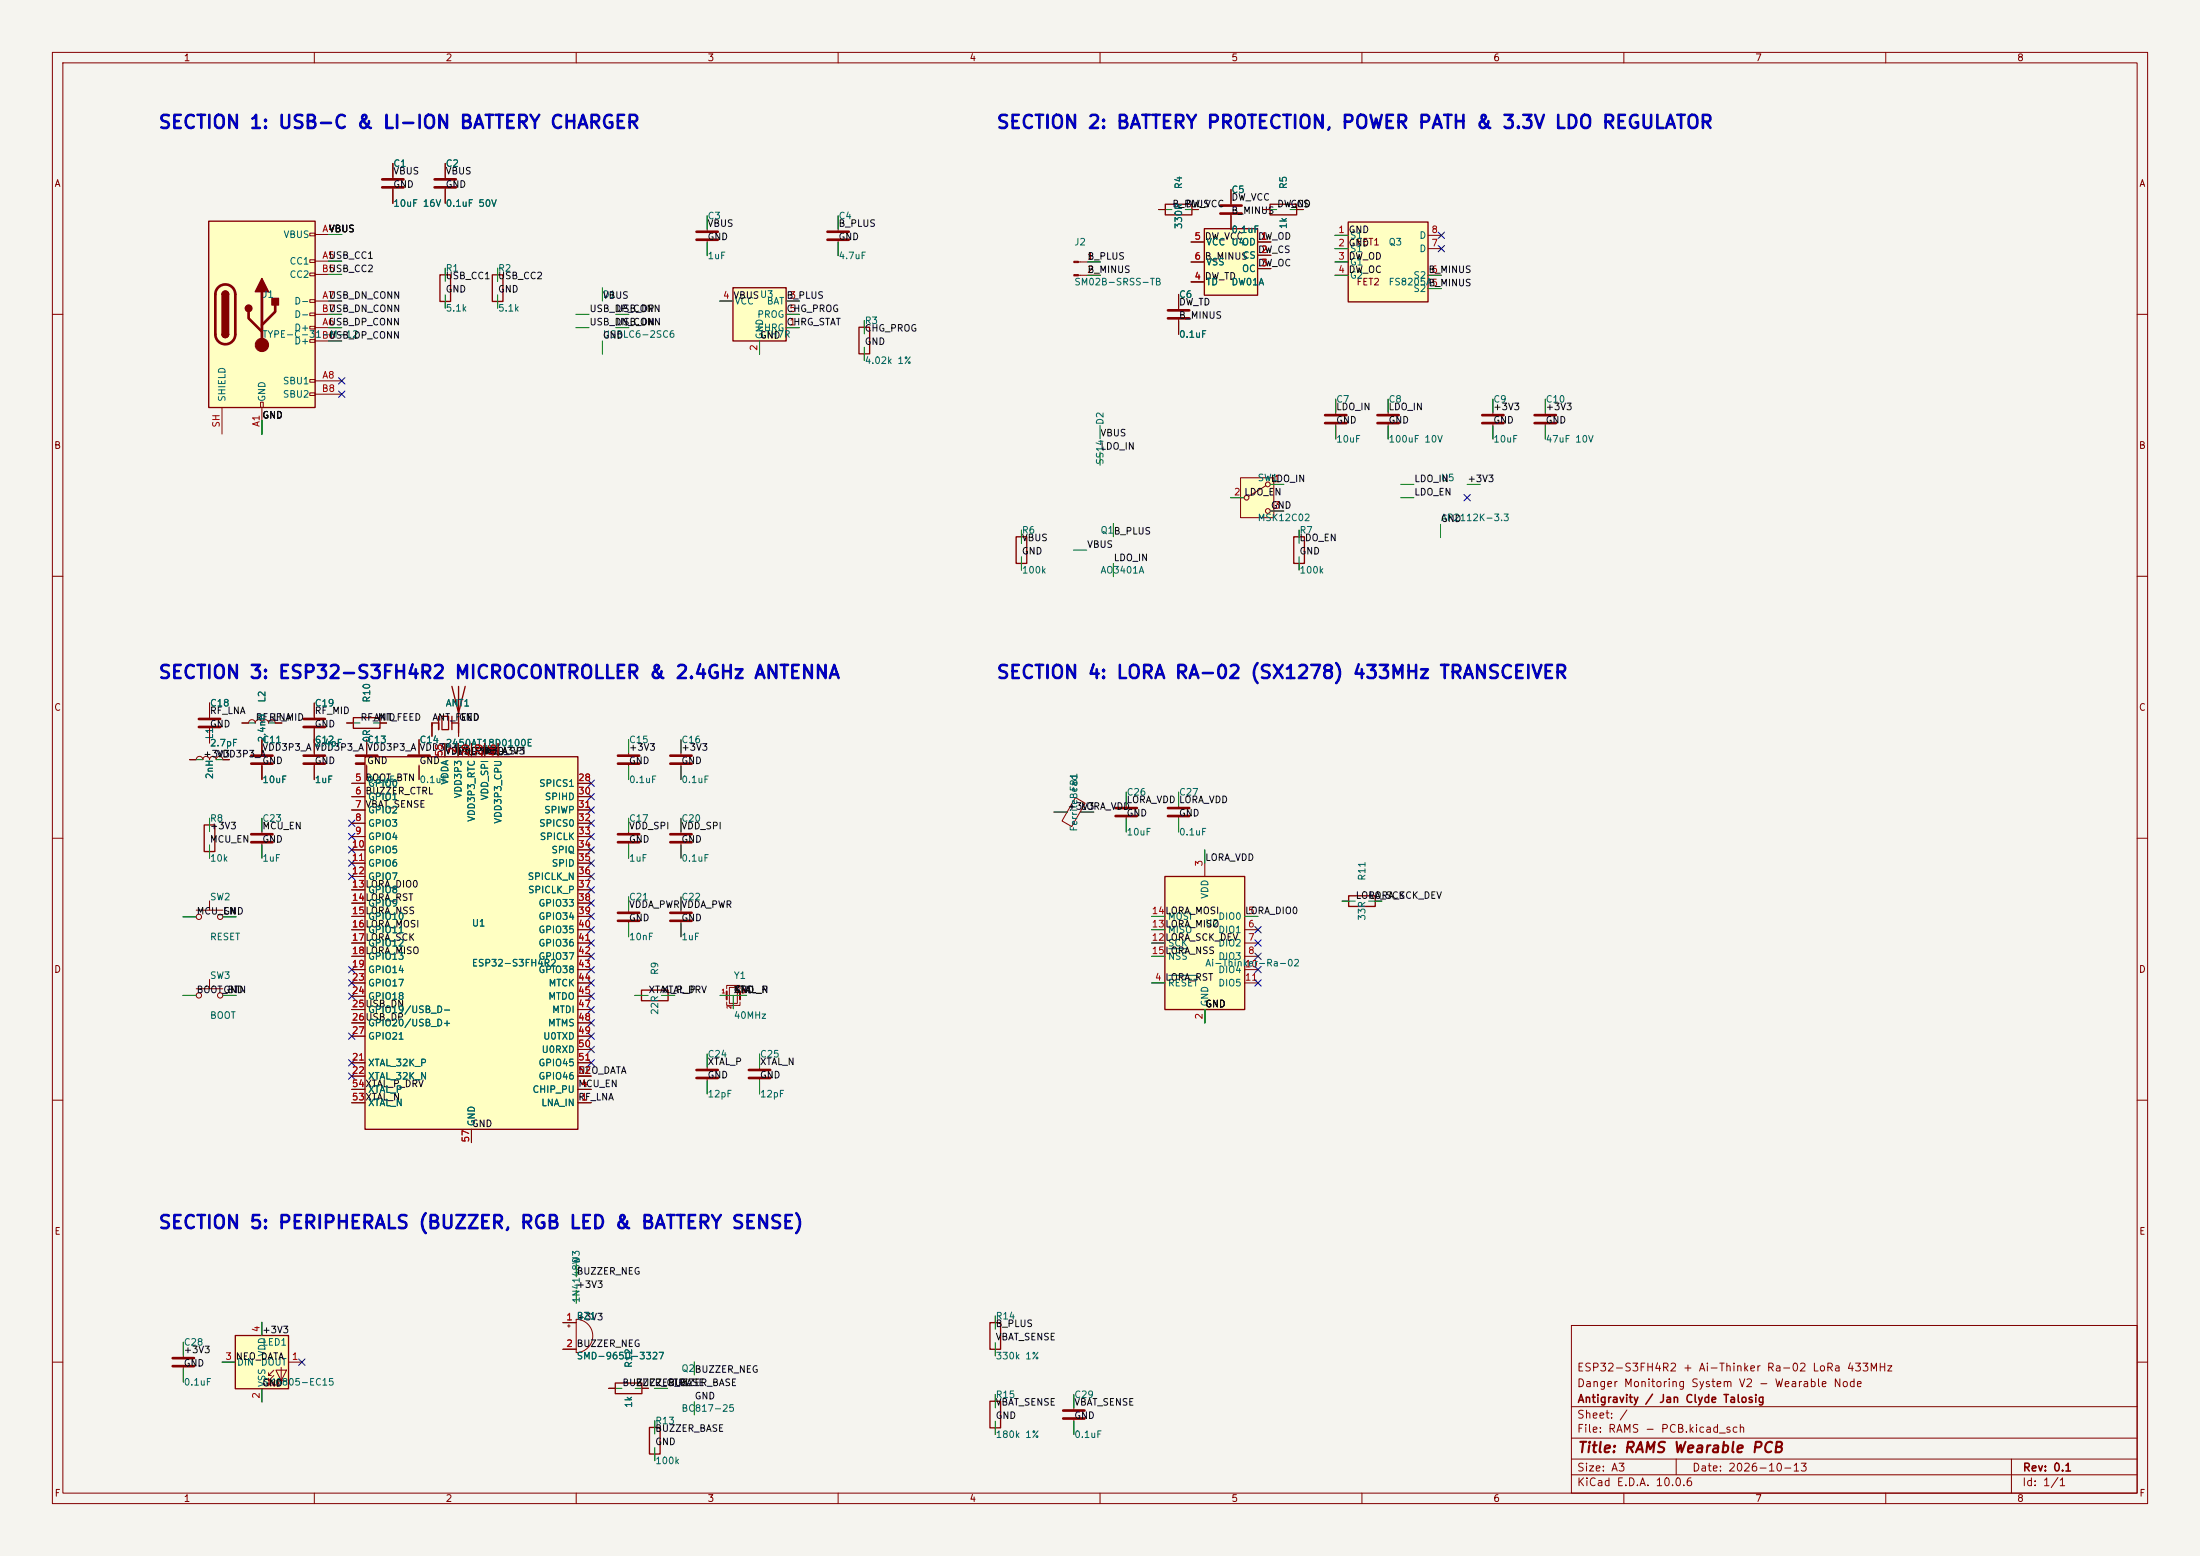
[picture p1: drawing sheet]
<svg xmlns="http://www.w3.org/2000/svg" width="420mm" height="297mm" viewBox="0 0 420 297" stroke-linecap="round" stroke-linejoin="round" font-family="sans-serif">
<path d="M0 0h420v297h-420z" fill="#f5f4ef" stroke="#f5f4ef" stroke-width=".19"/>
<g fill="none" stroke="#840000" stroke-width=".19">
<path d="M10 10h400v277h-400zM12 12h396v273h-396zM60 10v2M110 10v2M160 10v2M210 10v2M260 10v2M310 10v2M360 10v2M10 60h2M165 61.2v1.3M165 67.5v1.3"/>
<path d="M408 60h2M10 110h2M408 110h2M40 134.2v2.8M40 139v2.8M10 160h2M50 141.2v2.8M50 146v2.8M60 141.2v2.8M60 146v2.8M80 141.2v2.8M80 146v2.8"/>
<path d="M201.2 155h2.5M205.3 152.2l1.9 1.1-2.6 4.5-1.9-1.1zM206.2 155h2.6M215 151.2v2.8M215 156v2.8M408 160h2M256.2 172h1.3M262.5 172h1.3M10 210h2M408 210h2M35 256.2v2.8M300 253h108v32h-108z"/>
<path d="M10 260h2M35 261v2.8M116.2 265h1.3M122.5 265h1.3M190 266.2v1.3M190 272.5v1.3M300 278.5h108M300 274.5h108M300 268.5h108M320 278.5v3M384 278.5v6.5M408 260h2"/>
<path d="M60 285v2M110 285v2M160 285v2M210 285v2M260 285v2M300 281.5h108M310 285v2M360 285v2"/>
</g>
<path d="M38 137.2h4M38 138.8h4M48 144.2h4M48 145.8h4M58 144.2h4M58 145.8h4M78 144.2h4M78 145.8h4M213 154.2h4M213 155.8h4M33 259.2h4M33 260.8h4" fill="none" stroke="#840000" stroke-width=".51"/>
<path d="M164 62.5h2v5h-2zM257.5 171h5v2h-5zM117.5 264h5v2h-5zM189 267.5h2v5h-2z" fill="none" stroke="#840000" stroke-width=".25"/>
<path d="M44.9 254.9h10.2v10.2h-10.2z" fill="#ffffc2"/>
<g fill="none" stroke="#840000" stroke-width=".19">
<path d="M70 141.2v2.8M70 146v2.8M225 151.2v2.8M225 156v2.8M50 252.4v2.5M42.4 260h2.5M50 265.1v2.5M51.3 262.5h.5M51.3 263.6h.5M52.3 261.5l-1 1v-.5M52.3 262.5l-1 1.1v-.6M52.7 261.5h2l-1 2.1z"/>
<path d="M52.7 263.6h2M53.7 261v3.1M55.1 260h2.5"/>
</g>
<path d="M44.9 254.9h10.2v10.2h-10.2z" fill="none" stroke="#840000" stroke-width=".25"/>
<path d="M68 144.2h4M68 145.8h4M223 154.2h4M223 155.8h4" fill="none" stroke="#840000" stroke-width=".51"/>
<path d="M139.9 54.9h10.2v10.2h-10.2z" fill="#ffffc2"/>
<path d="M139.9 54.9h10.2v10.2h-10.2zM189 252.5h2v5h-2z" fill="none" stroke="#840000" stroke-width=".25"/>
<path d="M137.4 57.5h2.5M150.1 57.5h2.5M145 65.1v2.5M150.1 62.5h2.5M150.1 60h2.5M36.2 145h1.3a.64 .64 0 0 1 .6-.6 .64 .64 0 0 1 .6 .6 .64 .64 0 0 1 .7-.6 .64 .64 0 0 1 .6 .6 .64 .64 0 0 1 .6-.6 .64 .64 0 0 1 .7 .6 .64 .64 0 0 1 .6-.6 .64 .64 0 0 1 .6 .6h1.3M190 251.2v1.3M190 257.5v1.3" fill="none" stroke="#840000" stroke-width=".19"/>
<path d="M222.4 167.3h15.2v25.4h-15.2z" fill="#ffffc2"/>
<path d="M83.7 136.7v2.6v-1.3h-1.2v.6M84.4 136.7h1.2v2.6h-1.2zM86.3 131l1.2 5.1 1.3-5.1M86.3 138h1.2M86.3 136.7v2.6M87.5 131v8.9M222.4 167.3h15.2v25.4h-15.2z" fill="none" stroke="#840000" stroke-width=".25"/>
<g fill="none" stroke="#840000" stroke-width=".19">
<path d="M255 76.2v2.8M255 81v2.8M82.5 138v2.5M87.5 138v2.5M219.8 174.9h2.6M219.8 177.5h2.6M219.8 180h2.6M230 162.2v5.1M237.6 174.9h2.6M237.6 177.5h2.6M237.6 180h2.6M219.8 187.6h2.6"/>
<path d="M219.8 182.5h2.6M230 192.7v2.5M237.6 187.6h2.6M237.6 182.5h2.6M237.6 185.1h2.6M135 201.2v2.8M135 206v2.8M145 201.2v2.8M145 206v2.8M107.5 252.5h2.5M107.5 257.5h2.5M108.3 253.1h.6"/>
<path d="M108.6 252.8v.5M110 251.8a3.2 3.2 0 0 1 3.2 3.2 3.2 3.2 0 0 1-3.2 3.2zM205 266.2v2.8M205 271v2.8"/>
</g>
<path d="M223.1 186.2h5.5M223.1 181.1h3.5" fill="none" stroke="#006464" stroke-width=".19"/>
<path d="M253 79.2h4M253 80.8h4M133 204.2h4M133 205.8h4M143 204.2h4M143 205.8h4M203 269.2h4M203 270.8h4" fill="none" stroke="#840000" stroke-width=".51"/>
<path d="M69.7 144.4h40.6v71.2h-40.6z" fill="#ffffc2"/>
<path d="M84 52.5h2v5h-2zM94 52.5h2v5h-2zM67.5 137h5v2h-5zM69.7 144.4h40.6v71.2h-40.6zM122.5 189h5v2h-5z" fill="none" stroke="#840000" stroke-width=".25"/>
<g fill="none" stroke="#840000" stroke-width=".19">
<path d="M85 51.2v1.3M85 57.5v1.3M95 51.2v1.3M95 57.5v1.3M135 41.2v2.8M135 46v2.8M265 76.2v2.8M285 76.2v2.8M295 76.2v2.8M265 81v2.8M285 81v2.8M295 81v2.8"/>
<path d="M66.2 138h1.3M72.5 138h1.3M67.1 149.5h2.6M67.1 152.1h2.6M67.1 154.6h2.6M67.1 157.1h2.6M67.1 159.7h2.6M84.9 141.9v2.5M87.5 141.9v2.5M90 141.9v2.5M92.5 141.9v2.5M95.1 141.9v2.5"/>
<path d="M110.3 149.5h2.6M110.3 152.1h2.6M110.3 154.6h2.6M110.3 157.1h2.6M110.3 159.7h2.6M67.1 167.3h2.6M67.1 162.2h2.6M67.1 164.8h2.6M67.1 169.8h2.6M67.1 172.4h2.6M67.1 174.9h2.6M67.1 177.5h2.6"/>
<path d="M67.1 180h2.6M110.3 167.3h2.6M110.3 162.2h2.6M110.3 164.8h2.6M110.3 169.8h2.6M110.3 172.4h2.6M110.3 174.9h2.6M110.3 177.5h2.6M110.3 180h2.6M120 171.2v2.8M120 176v2.8M130 171.2v2.8"/>
<path d="M130 176v2.8M67.1 190.2h2.6M67.1 182.5h2.6M67.1 185.1h2.6M67.1 187.6h2.6M67.1 192.7h2.6M67.1 195.2h2.6M67.1 197.8h2.6M110.3 190.2h2.6M110.3 182.5h2.6M110.3 185.1h2.6M110.3 187.6h2.6"/>
<path d="M110.3 192.7h2.6M110.3 195.2h2.6M110.3 197.8h2.6M121.2 190h1.3M127.5 190h1.3M137.5 190h1.2M138.7 188.7v-.6h2.6v.6M138.7 191.3v.6h2.6v-.6M139.2 188.5h1.6v3h-1.6zM140 191.9v.6M141.3 190h1.2M67.1 202.9h2.6"/>
<path d="M67.1 210.5h2.6M67.1 207.9h2.6M67.1 205.4h2.6M90 215.6v2.5M110.3 202.9h2.6M110.3 210.5h2.6M110.3 207.9h2.6M110.3 205.4h2.6M110.3 200.3h2.6"/>
</g>
<path d="M133 44.2h4M133 45.8h4M263 79.2h4M283 79.2h4M293 79.2h4M263 80.8h4M283 80.8h4M293 80.8h4M118 174.2h4M118 175.8h4M128 174.2h4M128 175.8h4" fill="none" stroke="#840000" stroke-width=".51"/>
<path d="M138.7 189.2v1.6M141.3 189.2v1.6" fill="none" stroke="#840000" stroke-width=".38"/>
<path d="M229.9 43.6h10.2v12.7h-10.2z" fill="#ffffc2"/>
<path d="M229.9 43.6h10.2v12.7h-10.2z" fill="none" stroke="#840000" stroke-width=".25"/>
<path d="M227.4 46.2h2.5M227.4 53.8h2.5M227.4 50h2.5M240.1 46.2h2.5M240.1 48.7h2.5M240.1 51.3h2.5M120 156.2v2.8M130 156.2v2.8M120 161v2.8M130 161v2.8" fill="none" stroke="#840000" stroke-width=".19"/>
<path d="M118 159.2h4M128 159.2h4M118 160.8h4M128 160.8h4" fill="none" stroke="#840000" stroke-width=".51"/>
<path d="M257.4 42.4h15.2v15.2h-15.2z" fill="#ffffc2"/>
<path d="M222.5 39h5v2h-5zM257.4 42.4h15.2v15.2h-15.2z" fill="none" stroke="#840000" stroke-width=".25"/>
<g fill="none" stroke="#840000" stroke-width=".19">
<path d="M221.2 40h1.3M227.5 40h1.3M254.8 44.9h2.6M254.8 47.5h2.6M254.8 50h2.6M254.8 52.5h2.6M272.6 44.9h2.6M272.6 47.5h2.6M272.6 52.5h2.6M272.6 55.1h2.6M34.9 190h2.6M37.5 188.7h5"/>
<path d="M40 187v1.7M42.5 190h2.6"/>
<circle cx="38" cy="190" r=".51"/>
<circle cx="42" cy="190" r=".51"/>
</g>
<path d="M236.8 91.2h6.4v7.6h-6.4z" fill="#ffffc2"/>
<g fill="none" stroke="#840000" stroke-width=".19">
<path d="M75 31.2v2.8M75 36v2.8M235 36.2v2.8M235 41v2.8M241.2 40h1.3M247.5 40h1.3M234.9 95h2.6M236.8 91.2h6.4v7.6h-6.4zM241.7 92.7l-3.4 2M242.5 92.5h2.6M242.5 97.5h2.6M195 101.2v1.3"/>
<path d="M195 107.5v1.3M60 134.2v2.8M60 139v2.8M130 141.2v2.8M130 146v2.8"/>
<circle cx="238" cy="95" r=".46"/>
<circle cx="242" cy="92.5" r=".46"/>
<circle cx="242" cy="97.5" r=".46"/>
</g>
<path d="M73 34.2h4M73 35.8h4M233 39.2h4M233 40.8h4M58 137.2h4M58 138.8h4M128 144.2h4M128 145.8h4" fill="none" stroke="#840000" stroke-width=".51"/>
<path d="M242.5 39h5v2h-5zM194 102.5h2v5h-2z" fill="none" stroke="#840000" stroke-width=".25"/>
<path d="M39.8 42.2h20.4v35.6h-20.4z" fill="#ffffc2"/>
<g fill="none" stroke="#840000" stroke-width=".19">
<path d="M75 31.2v2.8M75 36v2.8M85 31.2v2.8M85 36v2.8M235 36.2v2.8M59.1 44.5h1.1v.5h-1.1zM59.1 49.6h1.1v.5h-1.1zM59.1 52.1h1.1v.5h-1.1zM59.1 57.2h1.1v.5h-1.1zM59.1 59.7h1.1v.6h-1.1zM60.2 44.8h5M60.2 49.8h5"/>
<path d="M60.2 57.5h5M60.2 52.4h5M160 41.2v2.8M160 46v2.8M205.9 50h4.2M205.9 52.5h4.2M221.2 40h1.3M225 56.2v2.8M227.4 50h2.5M227.4 46.2h2.5M227.4 53.8h2.5M227.5 40h1.3"/>
<path d="M235 41v2.8M240.1 46.2h2.5M240.1 48.7h2.5M240.1 51.3h2.5M241.2 40h1.3M247.5 40h1.3M42.4 77.8v5.1M49.7 76.8h.6v1h-.6zM50 77.8v5.1M59.1 62.3h1.1v.5h-1.1zM59.1 64.8h1.1v.5h-1.1zM59.1 72.4h1.1v.6h-1.1z"/>
<path d="M59.1 75h1.1v.5h-1.1zM60.2 62.5h5M60.2 72.7h5M60.2 65.1h5M60.2 60h5M60.2 75.2h5M225 61v2.8M248 101.2v1.3M248 107.5v1.3M40 134.2v2.8M40 139v2.8M46.2 138h1.3a.64 .64 0 0 1 .6-.6 .64 .64 0 0 1 .6 .6 .64 .64 0 0 1 .7-.6 .64 .64 0 0 1 .6 .6 .64 .64 0 0 1 .6-.6 .64 .64 0 0 1 .7 .6 .64 .64 0 0 1 .6-.6 .64 .64 0 0 1 .6 .6h1.3"/>
<path d="M60 134.2v2.8M60 139v5M66.2 138h1.3M72.5 138h1.3M82.5 138v2.5M87.5 138v2.5M36.2 145h1.3M40 156.2v1.3M42.5 145h1.3M50 141.2v2.8M50 146v2.8M50 156.2v2.8"/>
<path d="M60 146v2.8M67.1 149.5h2.6M67.1 152.1h2.6M67.1 154.6h2.6M67.1 157.1h2.6M67.1 159.7h2.6M70 141.2v2.8M70 146v2.8M80 141.2v2.8M80 146v2.8M84.9 141.9v2.5M87.5 141.9v2.5"/>
<path d="M90 141.9v2.5M92.5 141.9v2.5M95.1 141.9v2.5M110.3 149.5h2.6M110.3 152.1h2.6M110.3 154.6h2.6M110.3 157.1h2.6M110.3 159.7h2.6M120 141.2v2.8M120 146v2.8M34.9 175h2.6M37.5 173.7h5"/>
<path d="M40 162.5v1.3M40 172v1.7M42.5 175h2.6M50 161v2.8M67.1 167.3h2.6M67.1 162.2h2.6M67.1 164.8h2.6M67.1 169.8h2.6M67.1 172.4h2.6M67.1 174.9h2.6M67.1 177.5h2.6M67.1 180h2.6"/>
<path d="M110.3 167.3h2.6M110.3 162.2h2.6M110.3 164.8h2.6M110.3 169.8h2.6M110.3 172.4h2.6M110.3 174.9h2.6M110.3 177.5h2.6M110.3 180h2.6M67.1 190.2h2.6M67.1 182.5h2.6M67.1 185.1h2.6M67.1 187.6h2.6"/>
<path d="M67.1 192.7h2.6M67.1 195.2h2.6M67.1 197.8h2.6M110.3 190.2h2.6M110.3 182.5h2.6M110.3 185.1h2.6M110.3 187.6h2.6M110.3 192.7h2.6M110.3 195.2h2.6M110.3 197.8h2.6M67.1 202.9h2.6M67.1 210.5h2.6"/>
<path d="M67.1 207.9h2.6M67.1 205.4h2.6M90 215.6v2.5M110.3 202.9h2.6M110.3 210.5h2.6M110.3 207.9h2.6M110.3 205.4h2.6M110.3 200.3h2.6M107.5 252.5h2.5M107.5 257.5h2.5M116.2 265h1.3M122.5 265h1.3"/>
<path d="M125 271.2v1.3M125 277.5v1.3"/>
<circle cx="38" cy="175" r=".51"/>
<circle cx="42" cy="175" r=".51"/>
</g>
<path d="M39.8 42.2h20.4v35.6h-20.4zM42.4 56.2a.64 .64 0 0 1 .6-.6 .64 .64 0 0 1 .6 .6M42.4 63.8a.64 .64 0 0 0 .6 .6 .64 .64 0 0 0 .6-.6M247 102.5h2v5h-2zM39 157.5h2v5h-2zM124 272.5h2v5h-2z" fill="none" stroke="#840000" stroke-width=".25"/>
<g fill="none" stroke="#840000" stroke-width=".51">
<path d="M83 34.2h4M83 35.8h4M41.7 54.9a1.9 1.9 0 0 1 2-.5 1.9 1.9 0 0 1 1.2 1.8v7.6a1.9 1.9 0 0 1-1.9 1.9 1.9 1.9 0 0 1-1.9-1.9v-7.8l.2-.6zM47.5 59.5v1.3l2.5 2.5M50 55.7v10.1M52.5 58.2v1.3l-2.5 2.5M158 44.2h4M158 45.8h4M223 59.2h4M223 60.8h4M48 159.2h4M118 144.2h4"/>
<path d="M118 145.8h4M48 160.8h4"/>
</g>
<g fill="#840000" stroke="#840000" stroke-width=".25">
<path d="M42.4 56.2h1.2v7.6h-1.2z"/>
<path d="M42.6 55.7a.63 .63 0 0 1 .7-.1 .63 .63 0 0 1 .3 .6h-1.2z"/>
<path d="M42.4 63.8h1.2a.64 .64 0 0 1-.6 .6 .64 .64 0 0 1-.6-.6z"/>
<path d="M50 53.1l1.3 2.6h-2.6z"/>
<path d="M51.9 57h1.3v1.2h-1.3z"/>
<circle cx="47.5" cy="58.9" r=".63"/>
</g>
<g fill="#840000" stroke="#840000" stroke-width=".19">
<path d="M205 49.9h.9v.2h-.9z"/>
<path d="M205 52.4h.9v.3h-.9z"/>
<circle cx="50" cy="65.8" r="1.27"/>
</g>
<g fill="none" stroke="#009600" stroke-width=".19">
<path d="M75 31.2v2.5M75 36.3v2.5M85 31.2v2.5M85 36.3v2.5M235 36.2v2.5M62.7 44.8h2.5M62.7 49.8h2.5M62.7 57.5h2.5M62.7 52.4h2.5M85 51.2v2.5M85 56.3v2.5M95 51.2v2.5"/>
<path d="M95 56.3v2.5M115 54.9v2.6M135 41.2v2.5M135 46.3v2.5M137.4 57.5h2.5M150.1 57.5h2.5M160 41.2v2.5M160 46.3v2.5M207.5 50h2.6M207.5 52.5h2.6M221.2 40h2.5M225 56.2v2.5"/>
<path d="M226.3 40h2.5M227.4 53.8h2.5M227.4 46.2h2.5M227.4 50h2.5M235 41.3v2.5M240.1 51.3h2.5M240.1 46.2h2.5M240.1 48.7h2.5M241.2 40h2.5M246.3 40h2.5M254.8 50h2.6M254.8 52.5h2.6"/>
<path d="M254.8 44.9h2.6M254.8 47.5h2.6M272.6 52.5h2.6M272.6 55.1h2.6M62.7 65.1h2.5M62.7 62.5h2.5M62.7 60h2.5M109.9 62.5h2.6M109.9 60h2.6M115 65.1v2.5M117.5 62.5h2.6M117.5 60h2.6"/>
<path d="M145 65.1v2.5M150.1 62.5h2.5M150.1 60h2.5M165 61.2v2.5M165 66.3v2.5M225 61.3v2.5M255 76.2v2.5M265 76.2v2.5M285 76.2v2.5M295 76.2v2.5M50 80.3v2.6M210 81.2v2.5"/>
<path d="M210 86.3v2.5M212.5 99.9v2.6M234.9 95h2.6M242.5 92.5h2.6M242.5 97.5h2.6M255 81.3v2.5M265 81.3v2.5M267.4 92.5h2.5M267.4 95h2.5M280.1 92.5h2.5M285 81.3v2.5M295 81.3v2.5"/>
<path d="M195 101.2v2.5M195 106.3v2.5M204.9 105h2.6M212.5 107.5v2.6M248 101.2v2.5M248 106.3v2.5M275 100.1v2.5M40 134.2v2.5M40 139.3v2.5M46.2 138h2.5M51.3 138h2.5M60 134.2v2.5"/>
<path d="M60 139.3v4.4M66.2 138h2.5M71.3 138h2.5M82.5 138v2.5M87.5 138v2.5M36.2 145h2.5M40 156.2v2.5M41.3 145h2.5M50 141.2v2.5M50 146.3v2.5M50 156.2v2.5M60 146.3v2.5"/>
<path d="M67.1 149.5h2.6M67.1 152.1h2.6M67.1 154.6h2.6M70 141.2v2.5M70 146.3v2.5M80 141.2v2.5M80 146.3v2.5M84.9 141.9v2.5M87.5 141.9v2.5M90 141.9v2.5M92.5 141.9v2.5M95.1 141.9v2.5"/>
<path d="M120 141.2v2.5M120 146.3v2.5M120 156.2v2.5M130 141.2v2.5M130 146.3v2.5M130 156.2v2.5M201.2 155h2.5M206.3 155h2.5M215 151.2v2.5M215 156.3v2.5M225 151.2v2.5M225 156.3v2.5"/>
<path d="M34.9 175h2.6M40 161.3v2.5M42.5 175h2.6M50 161.3v2.5M67.1 174.9h2.6M67.1 180h2.6M67.1 177.5h2.6M67.1 172.4h2.6M67.1 169.8h2.6M120 161.3v2.5M120 171.2v2.5M120 176.3v2.5"/>
<path d="M130 161.3v2.5M130 171.2v2.5M130 176.3v2.5M219.8 174.9h2.6M219.8 180h2.6M219.8 177.5h2.6M230 162.2v2.6M237.6 174.9h2.6M256.2 172h2.5M261.3 172h2.5M34.9 190h2.6M42.5 190h2.6"/>
<path d="M67.1 182.5h2.6M67.1 192.7h2.6M67.1 195.2h2.6M121.2 190h2.5M126.3 190h2.5M137.5 190h5M140 190v2.5M219.8 187.6h2.6M219.8 182.5h2.6M230 192.7v2.5M67.1 210.5h2.6M67.1 207.9h2.6"/>
<path d="M90 215.6v2.5M110.3 210.5h2.6M110.3 207.9h2.6M110.3 205.4h2.6M135 201.2v2.5M135 206.3v2.5M145 201.2v2.5M145 206.3v2.5M35 256.2v2.5M50 252.4v2.5M107.5 252.5h2.5M107.5 257.5h2.5"/>
<path d="M110 241.2v2.5M110 246.3v2.5M132.5 259.9v2.6M190 251.2v2.5M190 256.3v2.5M35 261.3v2.5M42.4 260h2.5M50 265.1v2.5M116.2 265h2.5M121.3 265h2.5M124.9 265h2.6M125 271.2v2.5"/>
<path d="M125 276.3v2.5M132.5 267.5v2.6M190 266.2v2.5M190 271.3v2.5M205 266.2v2.5M205 271.3v2.5"/>
</g>
<g fill="none" stroke="#000084" stroke-width=".19">
<path d="M274.6 46.9l1.2 1.2M274.6 44.3l1.2 1.2M275.8 46.9l-1.2 1.2M275.8 44.3l-1.2 1.2M64.6 74.6l1.2 1.2M64.6 72.1l1.2 1.2M65.8 74.6l-1.2 1.2M65.8 72.1l-1.2 1.2M279.5 94.4l1.2 1.2M280.7 94.4l-1.2 1.2M66.5 156.5l1.2 1.2M66.5 159.1l1.2 1.2"/>
<path d="M67.7 156.5l-1.2 1.2M67.7 159.1l-1.2 1.2M112.3 159.1l1.2 1.2M112.3 151.5l1.2 1.2M112.3 154l1.2 1.2M112.3 156.5l1.2 1.2M112.3 148.9l1.2 1.2M113.5 159.1l-1.2 1.2M113.5 156.5l-1.2 1.2M113.5 151.5l-1.2 1.2M113.5 154l-1.2 1.2M113.5 148.9l-1.2 1.2"/>
<path d="M66.5 161.6l1.2 1.2M66.5 164.2l1.2 1.2M66.5 166.7l1.2 1.2M67.7 161.6l-1.2 1.2M67.7 164.2l-1.2 1.2M67.7 166.7l-1.2 1.2M112.3 174.3l1.2 1.2M112.3 161.6l1.2 1.2M112.3 176.9l1.2 1.2M112.3 179.4l1.2 1.2M112.3 166.7l1.2 1.2M112.3 164.2l1.2 1.2"/>
<path d="M112.3 169.2l1.2 1.2M112.3 171.8l1.2 1.2M113.5 174.3l-1.2 1.2M113.5 161.6l-1.2 1.2M113.5 176.9l-1.2 1.2M113.5 179.4l-1.2 1.2M113.5 166.7l-1.2 1.2M113.5 164.2l-1.2 1.2M113.5 169.2l-1.2 1.2M113.5 171.8l-1.2 1.2M239.6 176.9l1.2 1.2M239.6 179.4l1.2 1.2"/>
<path d="M240.8 176.9l-1.2 1.2M240.8 179.4l-1.2 1.2M66.5 184.5l1.2 1.2M66.5 187l1.2 1.2M66.5 189.6l1.2 1.2M66.5 197.2l1.2 1.2M67.7 184.5l-1.2 1.2M67.7 187l-1.2 1.2M67.7 189.6l-1.2 1.2M67.7 197.2l-1.2 1.2M112.3 181.9l1.2 1.2M112.3 199.7l1.2 1.2"/>
<path d="M112.3 189.6l1.2 1.2M112.3 187l1.2 1.2M112.3 192.1l1.2 1.2M112.3 194.6l1.2 1.2M112.3 197.2l1.2 1.2M112.3 184.5l1.2 1.2M113.5 181.9l-1.2 1.2M113.5 199.7l-1.2 1.2M113.5 189.6l-1.2 1.2M113.5 187l-1.2 1.2M113.5 192.1l-1.2 1.2M113.5 194.6l-1.2 1.2"/>
<path d="M113.5 197.2l-1.2 1.2M113.5 184.5l-1.2 1.2M239.6 181.9l1.2 1.2M239.6 184.5l1.2 1.2M239.6 187l1.2 1.2M240.8 181.9l-1.2 1.2M240.8 184.5l-1.2 1.2M240.8 187l-1.2 1.2M66.5 202.3l1.2 1.2M66.5 204.8l1.2 1.2M67.7 204.8l-1.2 1.2M67.7 202.3l-1.2 1.2"/>
<path d="M112.3 202.3l1.2 1.2M113.5 202.3l-1.2 1.2M57 259.4l1.2 1.2M58.2 259.4l-1.2 1.2"/>
</g>
<g font-size="2.5" fill="#0000c2">
<text x="30.1" y="25.2">SECTION 1: USB-C &amp; LI-ION BATTERY CHARGER</text>
<text x="190.1" y="25.2">SECTION 2: BATTERY PROTECTION, POWER PATH &amp; 3.3V LDO REGULATOR</text>
<text x="30.1" y="130.2">SECTION 3: ESP32-S3FH4R2 MICROCONTROLLER &amp; 2.4GHz ANTENNA</text>
<text x="190.1" y="130.2">SECTION 4: LORA RA-02 (SX1278) 433MHz TRANSCEIVER</text>
<text x="30.1" y="235.2">SECTION 5: PERIPHERALS (BUZZER, RGB LED &amp; BATTERY SENSE)</text>
</g>
<text font-size="2" fill="#840000" x="301" y="277.8">Title: RAMS Wearable PCB</text>
<g font-size="1.5" fill="#840000">
<text x="300.9" y="262.1">ESP32-S3FH4R2 + Ai-Thinker Ra-02 LoRa 433MHz</text>
<text x="300.9" y="265.1">Danger Monitoring System V2 - Wearable Node</text>
<text x="301" y="268.1">Antigravity / Jan Clyde Talosig</text>
<text x="300.9" y="273.8">File: RAMS - PCB.kicad_sch</text>
<text x="300.9" y="271.1">Sheet: /</text>
<text x="300.9" y="281.2">Size: A3</text>
<text x="322.9" y="281.2">Date: 2026-10-13</text>
<text x="386" y="281.2">Rev: 0.1</text>
<text x="300.9" y="284">KiCad E.D.A. 10.0.6</text>
<text x="385.9" y="284">Id: 1/1</text>
</g>
<g font-size="1.3" fill="#840000">
<text x="35" y="12">1</text>
<text x="85" y="12">2</text>
<text x="135" y="12">3</text>
<text x="185" y="12">4</text>
<text x="235" y="12">5</text>
<text x="285" y="12">6</text>
<text x="335" y="12">7</text>
<text x="385" y="12">8</text>
<text x="10.3" y="36">A</text>
<text x="408.3" y="36">A</text>
<text x="258.9" y="47.2">FET1</text>
<text x="258.9" y="54.8">FET2</text>
<text x="10.2" y="86">B</text>
<text x="408.2" y="86">B</text>
<text x="10.2" y="136">C</text>
<text x="408.2" y="136">C</text>
<text x="10.2" y="186">D</text>
<text x="408.2" y="186">D</text>
<text x="10.3" y="236">E</text>
<text x="408.3" y="236">E</text>
<text x="10.3" y="286">F</text>
<text x="35" y="287">1</text>
<text x="85" y="287">2</text>
<text x="135" y="287">3</text>
<text x="185" y="287">4</text>
<text x="235" y="287">5</text>
<text x="285" y="287">6</text>
<text x="335" y="287">7</text>
<text x="385" y="287">8</text>
<text x="408.3" y="286">F</text>
</g>
<g font-size="1.3" fill="#0f0f0f">
<text x="75" y="33.6">VBUS</text>
<text x="85" y="33.6">VBUS</text>
<text x="75" y="36.1">GND</text>
<text x="85" y="36.1">GND</text>
<text x="223.7" y="39.9">B_PLUS</text>
<text x="226.2" y="39.9">DW_VCC</text>
<text x="235" y="38.6">DW_VCC</text>
<text x="235" y="41.1">B_MINUS</text>
<text x="243.7" y="39.9">DW_CS</text>
<text x="246.2" y="39.9">GND</text>
<text x="62.7" y="44.6">VBUS</text>
<text x="135" y="46.1">GND</text>
<text x="135" y="43.6">VBUS</text>
<text x="160" y="46.1">GND</text>
<text x="160" y="43.6">B_PLUS</text>
<text x="240.1" y="46.1">DW_OD</text>
<text x="62.7" y="52.3">USB_CC2</text>
<text x="62.7" y="49.7">USB_CC1</text>
<text x="85" y="53.6">USB_CC1</text>
<text x="95" y="53.6">USB_CC2</text>
<text x="207.5" y="52.4">B_MINUS</text>
<text x="207.5" y="49.9">B_PLUS</text>
<text x="240.1" y="48.6">DW_CS</text>
<text x="240.1" y="51.1">DW_OC</text>
<text x="272.6" y="52.4">B_MINUS</text>
<text x="62.7" y="57.3">USB_DN_CONN</text>
<text x="62.7" y="59.9">USB_DN_CONN</text>
<text x="85" y="56.1">GND</text>
<text x="95" y="56.1">GND</text>
<text x="112.4" y="59.9">USB_DP_CONN</text>
<text x="115" y="57.3">VBUS</text>
<text x="117.5" y="59.9">USB_DP</text>
<text x="150.1" y="57.3">B_PLUS</text>
<text x="150.1" y="59.9">CHG_PROG</text>
<text x="225" y="58.6">DW_TD</text>
<text x="272.6" y="55">B_MINUS</text>
<text x="62.7" y="62.4">USB_DP_CONN</text>
<text x="62.7" y="65">USB_DP_CONN</text>
<text x="112.4" y="62.4">USB_DN_CONN</text>
<text x="115" y="65">GND</text>
<text x="117.5" y="62.4">USB_DN</text>
<text x="145" y="65">GND</text>
<text x="150.1" y="62.4">CHRG_STAT</text>
<text x="165" y="63.6">CHG_PROG</text>
<text x="225" y="61.1">B_MINUS</text>
<text x="165" y="66.1">GND</text>
<text x="50" y="80.2">GND</text>
<text x="210" y="83.6">VBUS</text>
<text x="255" y="81.1">GND</text>
<text x="255" y="78.6">LDO_IN</text>
<text x="265" y="81.1">GND</text>
<text x="265" y="78.6">LDO_IN</text>
<text x="285" y="81.1">GND</text>
<text x="285" y="78.6">+3V3</text>
<text x="295" y="81.1">GND</text>
<text x="295" y="78.6">+3V3</text>
<text x="210" y="86.1">LDO_IN</text>
<text x="237.4" y="94.9">LDO_EN</text>
<text x="242.5" y="92.3">LDO_IN</text>
<text x="269.9" y="92.3">LDO_IN</text>
<text x="269.9" y="94.9">LDO_EN</text>
<text x="280.1" y="92.3">+3V3</text>
<text x="242.5" y="97.4">GND</text>
<text x="275" y="100">GND</text>
<text x="195" y="106.1">GND</text>
<text x="195" y="103.6">VBUS</text>
<text x="207.4" y="104.9">VBUS</text>
<text x="212.5" y="107.4">LDO_IN</text>
<text x="248" y="106.1">GND</text>
<text x="248" y="103.6">LDO_EN</text>
<text x="40" y="136.6">RF_LNA</text>
<text x="48.7" y="137.9">RF_LNA</text>
<text x="51.2" y="137.9">RF_MID</text>
<text x="60" y="136.6">RF_MID</text>
<text x="68.7" y="137.9">RF_MID</text>
<text x="71.2" y="137.9">ANT_FEED</text>
<text x="82.4" y="137.9">ANT_FEED</text>
<text x="87.5" y="137.9">GND</text>
<text x="40" y="139.1">GND</text>
<text x="50" y="143.6">VDD3P3_A VDD3P3_A VDD3P3_A VDD3P3_A</text>
<text x="60" y="139.1">GND</text>
<text x="120" y="143.6">+3V3</text>
<text x="130" y="143.6">+3V3</text>
<text x="38.7" y="144.9">+3V3</text>
<text x="41.2" y="144.9">VDD3P3_A</text>
<text x="50" y="146.1">GND</text>
<text x="60" y="146.1">GND</text>
<text x="70" y="146.1">GND</text>
<text x="80" y="146.1">GND</text>
<text x="84.9" y="144.3">VDDA_PWR</text>
<text x="87.4" y="144.3">VDD3P3_A</text>
<text x="90" y="144.3">+3V3+3V3</text>
<text x="92.5" y="144.3">VDD_SPI</text>
<text x="120" y="146.1">GND</text>
<text x="130" y="146.1">GND</text>
<text x="203.7" y="154.9">+3V3</text>
<text x="206.2" y="154.9">LORA_VDD</text>
<text x="215" y="153.6">LORA_VDD LORA_VDD</text>
<text x="40" y="161.1">MCU_EN</text>
<text x="40" y="158.6">+3V3</text>
<text x="50" y="161.1">GND</text>
<text x="50" y="158.6">MCU_EN</text>
<text x="120" y="158.6">VDD_SPI</text>
<text x="120" y="161.1">GND</text>
<text x="130" y="161.1">GND</text>
<text x="130" y="158.6">VDD_SPI</text>
<text x="215" y="156.1">GND</text>
<text x="225" y="156.1">GND</text>
<text x="230" y="164.6">LORA_VDD</text>
<text x="120" y="173.6">VDDA_PWRVDDA_PWR</text>
<text x="258.7" y="171.9">LORA_SCK</text>
<text x="261.2" y="171.9">LORA_SCK_DEV</text>
<text x="37.4" y="174.9">MCU_EN</text>
<text x="42.5" y="174.9">GND</text>
<text x="120" y="176.1">GND</text>
<text x="130" y="176.1">GND</text>
<text x="237.6" y="174.8">LORA_DIO0</text>
<text x="37.4" y="189.9">BOOT_BTN</text>
<text x="42.5" y="189.9">GND</text>
<text x="123.7" y="189.9">XTAL_P_DRV</text>
<text x="126.2" y="189.9">XTAL_P</text>
<text x="140" y="189.9">XTAL_P</text>
<text x="140" y="189.9">GND</text>
<text x="140" y="189.9">XTAL_N</text>
<text x="230" y="192.6">GND</text>
<text x="135" y="203.6">XTAL_P</text>
<text x="145" y="203.6">XTAL_N</text>
<text x="110.3" y="207.8">MCU_EN</text>
<text x="110.3" y="205.3">NEO_DATA</text>
<text x="135" y="206.1">GND</text>
<text x="145" y="206.1">GND</text>
<text x="90" y="215.4">GND</text>
<text x="110.3" y="210.4">RF_LNA</text>
<text x="110" y="243.6">BUZZER_NEG</text>
<text x="110" y="246.1">+3V3</text>
<text x="50" y="254.8">+3V3</text>
<text x="190" y="256.1">VBAT_SENSE</text>
<text x="190" y="253.6">B_PLUS</text>
<text x="35" y="261.1">GND</text>
<text x="35" y="258.6">+3V3</text>
<text x="50" y="265">GND</text>
<text x="118.7" y="264.9">BUZZER_CTRL</text>
<text x="121.2" y="264.9">BUZZER_BASE</text>
<text x="127.4" y="264.9">BUZZER_BASE</text>
<text x="132.5" y="267.4">GND</text>
<text x="190" y="268.6">VBAT_SENSE</text>
<text x="205" y="268.6">VBAT_SENSE</text>
<text x="125" y="273.6">BUZZER_BASE</text>
<text x="190" y="271.1">GND</text>
<text x="205" y="271.1">GND</text>
<text x="125" y="276.1">GND</text>
</g>
<g font-size="1.3" fill="#006464">
<text x="75" y="32.2">C1</text>
<text x="85" y="32.2">C2</text>
<text x="75" y="39.8">10uF 16V 0.1uF 50V</text>
<text x="226" y="36.2" transform="rotate(-90 226 36.2)">R4</text>
<text x="235" y="37.2">C5</text>
<text x="246" y="36.2" transform="rotate(-90 246 36.2)">R5</text>
<text x="54" y="45.7">VBUS</text>
<text x="135" y="42.2">C3</text>
<text x="160" y="42.2">C4</text>
<text x="205" y="47.2">J2</text>
<text x="226" y="43.8" transform="rotate(-90 226 43.8)">330R</text>
<text x="230.1" y="47.2">VCC</text>
<text x="235" y="47.2">U4</text>
<text x="235" y="44.8">0.1uF</text>
<text x="237" y="47.2">OD</text>
<text x="246" y="43.8" transform="rotate(-90 246 43.8)">1k</text>
<text x="257.6" y="45.9">S1</text>
<text x="265" y="47.2">Q3</text>
<text x="270.9" y="45.9">D</text>
<text x="55.2" y="50.8">CC1</text>
<text x="55.2" y="53.3">CC2</text>
<text x="85" y="52.2">R1</text>
<text x="95" y="52.2">R2</text>
<text x="135" y="49.8">1uF</text>
<text x="160" y="49.8">4.7uF</text>
<text x="230.1" y="51">VSS</text>
<text x="237" y="52.2">OC</text>
<text x="237.1" y="49.7">CS</text>
<text x="257.6" y="48.4">S1</text>
<text x="257.6" y="51">G1</text>
<text x="257.6" y="53.5">G2</text>
<text x="269.7" y="53.5">S2</text>
<text x="270.9" y="48.4">D</text>
<text x="50" y="57.2">J1</text>
<text x="56.1" y="58.4">D-</text>
<text x="85" y="59.8">5.1k</text>
<text x="95" y="59.8">5.1k</text>
<text x="115" y="57.2">D1</text>
<text x="140.1" y="58.4">VCC</text>
<text x="146.3" y="58.4">BAT</text>
<text x="205" y="54.8">SM02B-SRSS-TB</text>
<text x="225" y="57.2">C6</text>
<text x="230.1" y="54.8">TD</text>
<text x="235" y="54.8">DW01A</text>
<text x="265" y="54.8">FS8205A5</text>
<text x="269.7" y="56">S2</text>
<text x="50" y="64.8">TYPE-C-31-M-12</text>
<text x="56.1" y="63.5">D+</text>
<text x="56.1" y="61">D-</text>
<text x="115" y="64.8">USBLC6-2SC6</text>
<text x="144.5" y="63.5">CHRG</text>
<text x="144.5" y="61">PROG</text>
<text x="145" y="64.8">LTH7R</text>
<text x="146" y="64.9" transform="rotate(-90 146 64.9)">GND</text>
<text x="165" y="62.2">R3</text>
<text x="225" y="64.8">0.1uF</text>
<text x="56.1" y="66">D+</text>
<text x="165" y="69.8">4.02k 1%</text>
<text x="43.3" y="76.8" transform="rotate(-90 43.3 76.8)">SHIELD</text>
<text x="51" y="76.8" transform="rotate(-90 51 76.8)">GND</text>
<text x="53.9" y="73.7">SBU1</text>
<text x="53.9" y="76.2">SBU2</text>
<text x="255" y="77.2">C7</text>
<text x="265" y="77.2">C8</text>
<text x="285" y="77.2">C9</text>
<text x="295" y="77.2">C10</text>
<text x="211" y="81.2" transform="rotate(-90 211 81.2)">D2</text>
<text x="211" y="88.8" transform="rotate(-90 211 88.8)">SS14</text>
<text x="255" y="84.8">10uF</text>
<text x="265" y="84.8">100uF 10V</text>
<text x="285" y="84.8">10uF</text>
<text x="295" y="84.8">47uF 10V</text>
<text x="240" y="92.2">SW1</text>
<text x="275" y="92.2">U5</text>
<text x="240" y="99.8">MSK12C02</text>
<text x="275" y="99.8">AP2112K-3.3</text>
<text x="195" y="102.2">R6</text>
<text x="210" y="102.2">Q1B_PLUS</text>
<text x="248" y="102.2">R7</text>
<text x="195" y="109.8">100k</text>
<text x="210" y="109.8">AO3401A</text>
<text x="248" y="109.8">100k</text>
<text x="40" y="135.2">C18</text>
<text x="51" y="134.2" transform="rotate(-90 51 134.2)">L2</text>
<text x="60" y="135.2">C19</text>
<text x="71" y="134.2" transform="rotate(-90 71 134.2)">R10</text>
<text x="85" y="135.2">ANT1</text>
<text x="40" y="142.8">2.7pF</text>
<text x="41" y="141.2" transform="rotate(-90 41 141.2)">L1</text>
<text x="50" y="142.2">C11</text>
<text x="51" y="141.8" transform="rotate(-90 51 141.8)">2.4nH</text>
<text x="60" y="142.2">C12</text>
<text x="60" y="142.8">2.4pF</text>
<text x="70" y="142.2">C13</text>
<text x="71" y="141.8" transform="rotate(-90 71 141.8)">0R</text>
<text x="80" y="142.2">C14</text>
<text x="85" y="142.8">2450AT18D0100E</text>
<text x="120" y="142.2">C15</text>
<text x="130" y="142.2">C16</text>
<text x="41" y="148.8" transform="rotate(-90 41 148.8)">2nH</text>
<text x="50" y="149.8">10uF</text>
<text x="60" y="149.8">1uF</text>
<text x="70" y="149.8">0.1uF</text>
<text x="80" y="149.8">0.1uF</text>
<text x="85.9" y="149.9" transform="rotate(-90 85.9 149.9)">VDDA</text>
<text x="120" y="149.8">0.1uF</text>
<text x="130" y="149.8">0.1uF</text>
<text x="70.2" y="150.5">GPIO0</text>
<text x="70.2" y="153">GPIO1</text>
<text x="70.2" y="155.6">GPIO2</text>
<text x="88.4" y="152.5" transform="rotate(-90 88.4 152.5)">VDD3P3</text>
<text x="93.5" y="152.9" transform="rotate(-90 93.5 152.9)">VDD_SPI</text>
<text x="102.8" y="150.5">SPICS1</text>
<text x="103.8" y="155.6">SPIWP</text>
<text x="103.9" y="153">SPIHD</text>
<text x="206" y="151.2" transform="rotate(-90 206 151.2)">FB1</text>
<text x="215" y="152.2">C26</text>
<text x="225" y="152.2">C27</text>
<text x="40" y="157.2">R8</text>
<text x="50" y="157.2">C23</text>
<text x="70.2" y="158.1">GPIO3</text>
<text x="70.2" y="160.6">GPIO4</text>
<text x="91" y="157" transform="rotate(-90 91 157)">VDD3P3_RTC</text>
<text x="96" y="157.3" transform="rotate(-90 96 157.3)">VDD3P3_CPU</text>
<text x="102.8" y="158.1">SPICS0</text>
<text x="102.9" y="160.6">SPICLK</text>
<text x="120" y="157.2">C17</text>
<text x="130" y="157.2">C20</text>
<text x="206" y="158.8" transform="rotate(-90 206 158.8)">FerriteBead</text>
<text x="215" y="159.8">10uF</text>
<text x="225" y="159.8">0.1uF</text>
<text x="40" y="164.8">10k</text>
<text x="50" y="164.8">1uF</text>
<text x="70.2" y="163.2">GPIO5</text>
<text x="70.2" y="165.7">GPIO6</text>
<text x="105.2" y="163.2">SPIQ</text>
<text x="105.2" y="165.7">SPID</text>
<text x="120" y="164.8">1uF</text>
<text x="130" y="164.8">0.1uF</text>
<text x="40" y="172.2">SW2</text>
<text x="70.2" y="168.3">GPIO7</text>
<text x="70.2" y="170.8">GPIO8</text>
<text x="70.2" y="173.3">GPIO9</text>
<text x="100.6" y="168.3">SPICLK_N</text>
<text x="100.7" y="170.8">SPICLK_P</text>
<text x="102.7" y="173.3">GPIO33</text>
<text x="120" y="172.2">C21</text>
<text x="130" y="172.2">C22</text>
<text x="231" y="171.7" transform="rotate(-90 231 171.7)">VDD</text>
<text x="261" y="168.2" transform="rotate(-90 261 168.2)">R11</text>
<text x="40" y="179.8">RESET</text>
<text x="70.2" y="175.9">GPIO10</text>
<text x="70.2" y="178.4">GPIO11</text>
<text x="90" y="177.2">U1</text>
<text x="102.7" y="175.9">GPIO34</text>
<text x="102.7" y="178.4">GPIO35</text>
<text x="120" y="179.8">10nF</text>
<text x="130" y="179.8">1uF</text>
<text x="222.9" y="178.4">MISO</text>
<text x="222.9" y="175.9">MOSI</text>
<text x="230" y="177.2">U2</text>
<text x="232.5" y="175.9">DIO0</text>
<text x="232.5" y="178.4">DIO1</text>
<text x="261" y="175.8" transform="rotate(-90 261 175.8)">33R</text>
<text x="70.2" y="181">GPIO12</text>
<text x="70.2" y="183.5">GPIO13</text>
<text x="90" y="184.8">ESP32-S3FH4R2</text>
<text x="102.7" y="181">GPIO36</text>
<text x="102.7" y="183.5">GPIO37</text>
<text x="222.9" y="181">SCK</text>
<text x="222.9" y="183.5">NSS</text>
<text x="230" y="184.8">Ai-Thinker-Ra-02</text>
<text x="232.5" y="181">DIO2</text>
<text x="232.5" y="183.5">DIO3</text>
<text x="40" y="187.2">SW3</text>
<text x="70.2" y="186">GPIO14</text>
<text x="70.2" y="188.6">GPIO17</text>
<text x="70.2" y="191.1">GPIO18</text>
<text x="102.7" y="186">GPIO38</text>
<text x="104.6" y="191.1">MTDO</text>
<text x="104.6" y="188.6">MTCK</text>
<text x="126" y="186.2" transform="rotate(-90 126 186.2)">R9</text>
<text x="140" y="187.2">Y1</text>
<text x="222.9" y="188.6">RESET</text>
<text x="232.5" y="186">DIO4</text>
<text x="232.5" y="188.6">DIO5</text>
<text x="40" y="194.8">BOOT</text>
<text x="70.2" y="193.7">GPIO19/USB_D-</text>
<text x="70.2" y="196.2">GPIO20/USB_D+</text>
<text x="104.5" y="196.2">MTMS</text>
<text x="105.3" y="193.7">MTDI</text>
<text x="126" y="193.8" transform="rotate(-90 126 193.8)">22R</text>
<text x="140" y="194.8">40MHz</text>
<text x="231" y="192.2" transform="rotate(-90 231 192.2)">GND</text>
<text x="70.2" y="203.8">XTAL_32K_P</text>
<text x="70.2" y="198.7">GPIO21</text>
<text x="102.7" y="203.8">GPIO45</text>
<text x="103.3" y="201.3">U0RXD</text>
<text x="103.6" y="198.7">U0TXD</text>
<text x="135" y="202.2">C24</text>
<text x="145" y="202.2">C25</text>
<text x="70.2" y="206.4">XTAL_32K_N</text>
<text x="70.2" y="208.9">XTAL_P</text>
<text x="101.5" y="208.9">CHIP_PU</text>
<text x="102.7" y="206.4">GPIO46</text>
<text x="135" y="209.8">12pF</text>
<text x="145" y="209.8">12pF</text>
<text x="70.2" y="211.4">XTAL_N</text>
<text x="91" y="215.1" transform="rotate(-90 91 215.1)">GND</text>
<text x="103.2" y="211.4">LNA_IN</text>
<text x="111" y="241.2" transform="rotate(-90 111 241.2)">D3</text>
<text x="111" y="248.8" transform="rotate(-90 111 248.8)">1N4148W</text>
<text x="35" y="257.2">C28</text>
<text x="50" y="257.2">LED1</text>
<text x="110" y="252.2">BZ1</text>
<text x="190" y="252.2">R14</text>
<text x="45.1" y="261">DIN</text>
<text x="49.7" y="261">DOUT</text>
<text x="51" y="259" transform="rotate(-90 51 259)">VDD</text>
<text x="110" y="259.8">SMD-9650-3327</text>
<text x="121" y="261.2" transform="rotate(-90 121 261.2)">R12</text>
<text x="130" y="262.2">Q2BUZZER_NEG</text>
<text x="190" y="259.8">330k 1%</text>
<text x="35" y="264.8">0.1uF</text>
<text x="50" y="264.8">SK6805-EC15</text>
<text x="51" y="264.9" transform="rotate(-90 51 264.9)">VSS</text>
<text x="121" y="268.8" transform="rotate(-90 121 268.8)">1k</text>
<text x="130" y="269.8">BC817-25</text>
<text x="190" y="267.2">R15</text>
<text x="205" y="267.2">C29</text>
<text x="125" y="272.2">R13</text>
<text x="190" y="274.8">180k 1%</text>
<text x="205" y="274.8">0.1uF</text>
<text x="125" y="279.8">100k</text>
</g>
<g font-size="1.3" fill="#a90000">
<text x="61.4" y="44.6">A4</text>
<text x="227.9" y="46.1">5 DW_VCC</text>
<text x="227.9" y="46.1">5</text>
<text x="240.6" y="46.1">1</text>
<text x="255.4" y="44.8">1 GND</text>
<text x="255.4" y="47.3">2 GND</text>
<text x="273.2" y="47.3">7</text>
<text x="273.2" y="44.8">8</text>
<text x="61.3" y="52.2">B5</text>
<text x="61.4" y="49.7">A5</text>
<text x="207.4" y="49.9">1</text>
<text x="207.4" y="52.4">2</text>
<text x="227.9" y="53.7">4 DW_TD</text>
<text x="227.9" y="49.9">6 B_MINUS</text>
<text x="227.9" y="53.7">4</text>
<text x="227.9" y="49.9">6</text>
<text x="240.6" y="48.6">2</text>
<text x="240.6" y="51.1">3</text>
<text x="255.4" y="49.9">3 DW_OD</text>
<text x="255.4" y="52.4">4 DW_OC</text>
<text x="273.2" y="52.4">6</text>
<text x="61.3" y="59.9">B7</text>
<text x="61.4" y="57.3">A7</text>
<text x="137.9" y="57.3">4 VBUSU3</text>
<text x="150.6" y="57.3">3</text>
<text x="150.6" y="59.9">5</text>
<text x="61.3" y="64.9">B6</text>
<text x="61.4" y="62.4">A6</text>
<text x="150.6" y="62.4">1</text>
<text x="144.9" y="67.1" transform="rotate(-90 144.9 67.1)">2</text>
<text x="61.3" y="75.1">B8</text>
<text x="61.4" y="72.6">A8</text>
<text x="42.2" y="81.7" transform="rotate(-90 42.2 81.7)">SH</text>
<text x="49.9" y="81.6" transform="rotate(-90 49.9 81.6)">A1</text>
<text x="235.5" y="94.9">2</text>
<text x="243.1" y="92.3">1</text>
<text x="243.1" y="97.4">3</text>
<text x="87.3" y="143.9" transform="rotate(-90 87.3 143.9)">2</text>
<text x="67.7" y="149.4">5 BOOT_BTN</text>
<text x="67.7" y="149.4">5</text>
<text x="84.8" y="144.5" transform="rotate(-90 84.8 144.5)">55</text>
<text x="89.9" y="144.5" transform="rotate(-90 89.9 144.5)">20</text>
<text x="92.4" y="144.5" transform="rotate(-90 92.4 144.5)">29</text>
<text x="94.9" y="144.5" transform="rotate(-90 94.9 144.5)">46</text>
<text x="110.3" y="149.4">28</text>
<text x="67.7" y="151.9">6 BUZZER_CTRL</text>
<text x="67.7" y="154.5">7 VBAT_SENSE</text>
<text x="67.7" y="151.9">6</text>
<text x="67.7" y="154.5">7</text>
<text x="110.3" y="151.9">30</text>
<text x="110.3" y="154.5">31</text>
<text x="67.7" y="157">8</text>
<text x="67.7" y="159.5">9</text>
<text x="110.3" y="157">32</text>
<text x="110.3" y="159.5">33</text>
<text x="67.1" y="162.1">10</text>
<text x="67.1" y="164.6">11</text>
<text x="67.1" y="167.2">12</text>
<text x="110.3" y="167.2">36</text>
<text x="110.3" y="162.1">34</text>
<text x="110.3" y="164.6">35</text>
<text x="229.9" y="165.5" transform="rotate(-90 229.9 165.5)">3</text>
<text x="67.1" y="169.7">13LORA_DIO0</text>
<text x="67.1" y="172.2">14LORA_RST</text>
<text x="67.1" y="169.7">13</text>
<text x="67.1" y="172.2">14</text>
<text x="110.3" y="169.7">37</text>
<text x="110.3" y="172.2">38</text>
<text x="67.1" y="174.8">15LORA_NSS</text>
<text x="67.1" y="177.3">16LORA_MOSI</text>
<text x="67.1" y="179.9">17LORA_SCK</text>
<text x="67.1" y="174.8">15</text>
<text x="67.1" y="177.3">16</text>
<text x="67.1" y="179.9">17</text>
<text x="110.3" y="174.8">39</text>
<text x="110.3" y="177.3">40</text>
<text x="110.3" y="179.9">41</text>
<text x="219.8" y="179.9">12LORA_SCK_DEV</text>
<text x="219.8" y="177.3">13LORA_MISO</text>
<text x="219.8" y="174.8">14LORA_MOSI</text>
<text x="238.2" y="174.8">5</text>
<text x="238.2" y="177.3">6</text>
<text x="238.2" y="179.9">7</text>
<text x="67.1" y="182.4">18LORA_MISO</text>
<text x="67.1" y="184.9">19</text>
<text x="67.1" y="182.4">18</text>
<text x="110.3" y="182.4">42</text>
<text x="110.3" y="184.9">43</text>
<text x="219.8" y="182.4">15LORA_NSS</text>
<text x="237.6" y="184.9">10</text>
<text x="238.2" y="182.4">8</text>
<text x="67.1" y="187.5">23</text>
<text x="67.1" y="190">24</text>
<text x="110.3" y="190">45</text>
<text x="110.3" y="187.5">44</text>
<text x="220.4" y="187.5">4 LORA_RST</text>
<text x="237.6" y="187.5">11</text>
<text x="67.1" y="192.6">25USB_DN</text>
<text x="67.1" y="195.1">26USB_DP</text>
<text x="67.1" y="197.6">27</text>
<text x="67.1" y="192.6">25</text>
<text x="67.1" y="195.1">26</text>
<text x="110.3" y="192.6">47</text>
<text x="110.3" y="195.1">48</text>
<text x="110.3" y="197.6">49</text>
<text x="229.9" y="194.7" transform="rotate(-90 229.9 194.7)">2</text>
<text x="67.1" y="202.7">21</text>
<text x="110.3" y="202.7">51</text>
<text x="110.3" y="200.2">50</text>
<text x="67.1" y="205.3">22</text>
<text x="67.1" y="207.8">54XTAL_P_DRV</text>
<text x="67.1" y="207.8">54</text>
<text x="110.3" y="205.3">52</text>
<text x="110.9" y="207.8">4</text>
<text x="67.1" y="210.3">53XTAL_N</text>
<text x="67.1" y="210.3">53</text>
<text x="110.9" y="210.3">1</text>
<text x="89.9" y="218.2" transform="rotate(-90 89.9 218.2)">57</text>
<text x="49.9" y="254.4" transform="rotate(-90 49.9 254.4)">4</text>
<text x="108" y="252.3">1 +3V3</text>
<text x="108" y="257.4">2 BUZZER_NEG</text>
<text x="108" y="252.3">1 BZ1</text>
<text x="108" y="257.4">2</text>
<text x="42.9" y="259.9">3 NEO_DATA</text>
<text x="55.6" y="259.9">1</text>
<text x="49.9" y="267.1" transform="rotate(-90 49.9 267.1)">2</text>
</g>
<g font-size=".8" fill="#a90000">
<text x="137.7" y="189.8">1</text>
<text x="141.5" y="189.8">3</text>
<text x="139.8" y="192.7" transform="rotate(-90 139.8 192.7)">2</text>
</g>
<text font-size=".8" fill="#840000" x="51.1" y="264.8">RGB</text>
</svg>
